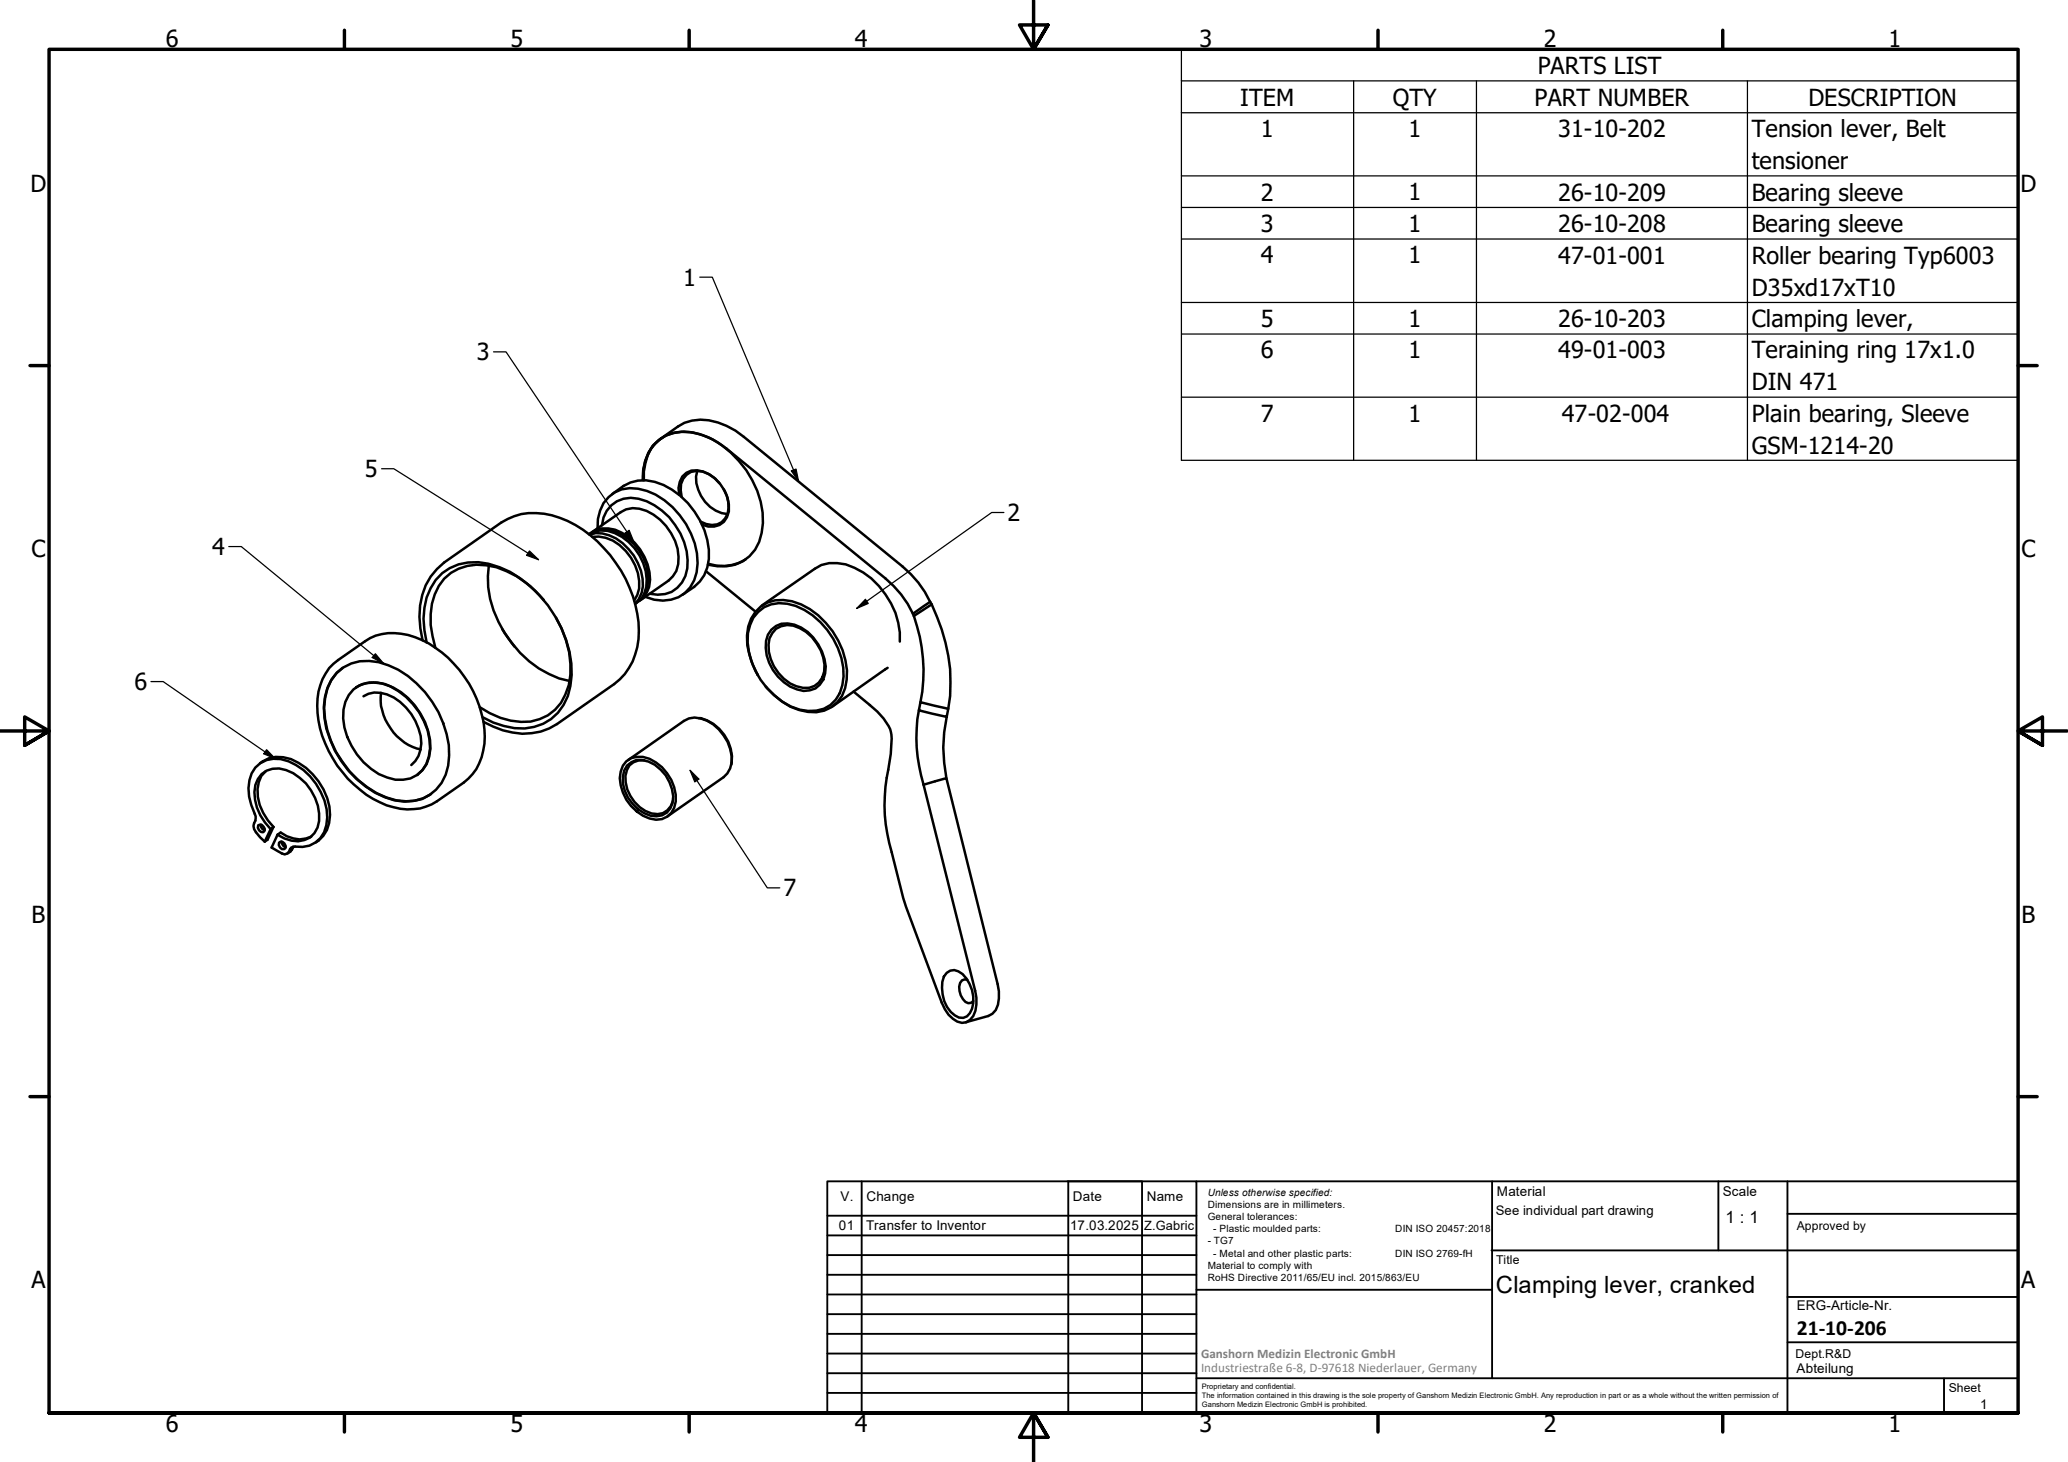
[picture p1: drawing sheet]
<svg xmlns="http://www.w3.org/2000/svg" width="420mm" height="297mm" viewBox="0 0 420 297" stroke-linecap="round" stroke-linejoin="round" font-family="sans-serif">
<!-- layer: Visible (ISO) -->
<g fill="none" stroke="#000" stroke-width=".51">
<path d="M134.2 89.1l3.5-2.4a9.8 9.8 0 0 1 9.9-.2l1.8 1 1.7 1.3 32.3 26.3a20.3 20.3 0 0 1 5.6 7.2M134.3 89.1a9.4 9.4 0 0 0-3.5 8.5M141.7 95.7a7.4 7.4 0 0 0 3.7 8l1.2 .6 1.2 .1M146.2 98.2a5.8 5.8 0 0 0-5.8-2.3 3.6 3.6 0 0 0-2.1 3.7l.2 1.4M147 99.4a6.5 6.5 0 0 1 .8 5 3.2 3.2 0 0 1-4.3 2.1l-1.2-.5M99.3 114.9a20.1 20.1 0 0 0 4.7 15.8 19.4 19.4 0 0 0 11.7 7.7M119.6 108.5a5.5 5.5 0 0 1 5.3-.2 10.8 10.8 0 0 1 6.4 10.9 4.6 4.6 0 0 1-2.3 3.5M119.8 108.6a6.7 6.7 0 0 1 6.7 1.7 11.4 11.4 0 0 1 4.1 8.8l-.2 1.3-.6 1.3-.8 1M120 108.3a6.3 6.3 0 0 1 7.7 .8 10.9 10.9 0 0 1 4.2 10.1l-.5 1.2-.8 1.1-.9 .7M120.3 108.1l5.8-4a5.2 5.2 0 0 1 5.3-.3 11.1 11.1 0 0 1 6.4 10.8l-.4 1.4-.7 1.1-.9 .9-5.8 4M120.3 109.1a8.2 8.2 0 0 1 7.9 4.2 8.8 8.8 0 0 1 1.3 7.6l-.7 1.1M121.4 107.3a7.1 7.1 0 0 1 6.6-8.1 13 13 0 0 1 10.1 5.5 14.6 14.6 0 0 1 3.4 11.6 6.9 6.9 0 0 1-8.6 5.5l-1.8-.5"/>
<path d="M122.1 107.7a8.3 8.3 0 0 1 7.7 4.1 8.5 8.5 0 0 1 1.2 8.6M122.3 106.7a5.9 5.9 0 0 1 7.4-5.4 13.8 13.8 0 0 1 9.9 14.2 6 6 0 0 1-7.6 5.1M124.4 100.4a8.7 8.7 0 0 1 8.6-2.5 16.1 16.1 0 0 1 11 15.7 7.6 7.6 0 0 1-3 5.6l-2.3 1.6M138 100.5a4.3 4.3 0 0 1 1.4-4.4 4.5 4.5 0 0 1 4.7 .3 8.1 8.1 0 0 1 4 7.5 3.7 3.7 0 0 1-5.5 2.7M143.4 116.1l10.1 8.2M143.8 114.7a9 9 0 0 0 8.5-1.7 9.4 9.4 0 0 0 2.7-6.7 19.5 19.5 0 0 0-12.2-17.9 8.5 8.5 0 0 0-11 3.5l-.7 1.7-.4 1.9-.1 2a9.1 9.1 0 0 1 4.5-8.9 11.2 11.2 0 0 1 10.8 1.3l1.7 1.3 32.3 26.3a20.3 20.3 0 0 1 5.6 7.2M151.5 113.7a9 9 0 0 1-7.6 .8M66.9 135.7l1.8-1.6 5.5-3.8a10.9 10.9 0 0 1 10.1-.8 23 23 0 0 1 14.1 18.7 11.8 11.8 0 0 1-4.2 10.8l-5.4 3.8a11.6 11.6 0 0 1-11.6 .2 22.8 22.8 0 0 1-12.7-19.6 12.4 12.4 0 0 1 2.4-7.7zM68.5 136.6a9.4 9.4 0 0 1 10.4-1.4 20.5 20.5 0 0 1 12.3 18.3 8.8 8.8 0 0 1-11.1 9.1 20.3 20.3 0 0 1-13.8-14.6 13.1 13.1 0 0 1 1.1-10zM69.6 135.7a10.5 10.5 0 0 0-3.6 10.4 21 21 0 0 0 12.5 15.9 10 10 0 0 0 9.1-.7M72.3 139.7a7.1 7.1 0 0 1 7.6 0 14.3 14.3 0 0 1 7.5 12.4 6.6 6.6 0 0 1-2.6 5.4M85.9 130.1a15.9 15.9 0 0 1 1.6-13l1.3-1.5 1.4-1.3 11.7-8.1a12.9 12.9 0 0 1 11.8-1 26.1 26.1 0 0 1 16 21.2 14.1 14.1 0 0 1-3.8 11.6l-1.1 1-11.6 8.1a13.1 13.1 0 0 1-13 .5l-2-.9"/>
<path d="M86.7 130.5a15.7 15.7 0 0 1 .8-11 9.9 9.9 0 0 1 11.8-5 22.3 22.3 0 0 1 13.5 10.7 20 20 0 0 1 2.6 16.2 10.1 10.1 0 0 1-13 6.1l-2.2-.7-2.2-1.1M102 127.8l2.5 3.6M110.5 121.9a18.8 18.8 0 0 0-11.7-7 9.3 9.3 0 0 0-11 7.8 17.4 17.4 0 0 0 .7 8.9M113 125.5a19.2 19.2 0 0 1 2.6 13.7 9.4 9.4 0 0 1-11.8 7.2l-2.1-.6-2.2-.9-2-1.2M153.9 137.1a17.5 17.5 0 0 1-2.1-8 7 7 0 0 1 9.1-6.9 16 16 0 0 1 11.1 15.9 6.8 6.8 0 0 1-7.9 6.5 14.2 14.2 0 0 1-8.5-5.1M154.1 124.3a6.9 6.9 0 0 1 7.6-1.2 15.7 15.7 0 0 1 9.7 14.4 7.1 7.1 0 0 1-4 6.5 9.9 9.9 0 0 1-10-2.7 15.3 15.3 0 0 1-5.4-12.7l.4-1.6 .6-1.5zM154.7 123l10.8-7.4a7.6 7.6 0 0 1 8.1-.2 16.4 16.4 0 0 1 9.2 15M156.7 127.9a4.2 4.2 0 0 1 4.7-1 9.9 9.9 0 0 1 6.4 8.5 4.4 4.4 0 0 1-3.3 4.9 7.1 7.1 0 0 1-6.4-2.8 8.4 8.4 0 0 1-2.1-8.5zM157.7 127.7a4.5 4.5 0 0 1 4.8-.1 9.3 9.3 0 0 1 4.9 8.8 3.9 3.9 0 0 1-5.6 3 8.8 8.8 0 0 1-5.5-9.7l.6-1.1zM180.3 135.7l-11.2 7.9M185.5 124.7l.2 .4M185.7 125.1a33.3 33.3 0 0 1 1.3 17.6"/>
<path d="M189 122.3l-3.5 2.4M189 122.3l.3 .5M189.3 122.8a34.9 34.9 0 0 1 3.4 21.2M189.3 122.8l-3.6 2.3M52.8 155.1a6.6 6.6 0 0 1 7.8-.1 13 13 0 0 1 6.5 10.6 6.3 6.3 0 0 1-3 5.6M54 156.7a5.7 5.7 0 0 0-1.6 5.2 11.2 11.2 0 0 0 3.2 6.1M71.8 140.1a6.8 6.8 0 0 1 7.4-.7 14.4 14.4 0 0 1 8.2 12.7 6.4 6.4 0 0 1-4 6.1 8.1 8.1 0 0 1-6.4-.9 14.3 14.3 0 0 1-7.2-13.1l.4-1.6 .7-1.4zM73.9 141.5a6.4 6.4 0 0 1 7.4 1.1 11.7 11.7 0 0 1 4.3 8.5 5.6 5.6 0 0 1-2 4.3M77.4 140.8a11 11 0 0 0 5.6 10.6l2.5 .9M127.3 154.7a4.8 4.8 0 0 1 6 .2 9 9 0 0 1 4 8 3.9 3.9 0 0 1-5.3 3.4 9.1 9.1 0 0 1-6.1-8.2l.2-1.3 .5-1.2zM127.4 155.6a3.6 3.6 0 0 1 4.4-.9 8 8 0 0 1 4.9 8.4 3.7 3.7 0 0 1-5.8 2.1 8 8 0 0 1-4.3-7.4l.2-1.2zM127.6 154.4l11.3-7.9a4.4 4.4 0 0 1 4.7-.1 9.4 9.4 0 0 1 5.1 8.5l-.4 1.2-.5 1-.8 .8-11.4 7.9"/>
<path d="M130.9 154.5a3.3 3.3 0 0 0-3.8 3.2 7.8 7.8 0 0 0 5.3 7.6 3.3 3.3 0 0 0 4.3-2.6M142 145.9a8.4 8.4 0 0 1 6.6 9.4M173.4 140.5l3.3 2.7a12.1 12.1 0 0 1 4.3 5.4l.1 .6a32.3 32.3 0 0 1-1 8.8 32.8 32.8 0 0 0 1.1 15.2l2.9 11.1 7.2 19.4a5.9 5.9 0 0 0 4.2 4.1 2.96 2.96 0 0 0 2.7-2.5l.2-2.6-.3-1.4-10.5-41.9M186.7 144.3a31.7 31.7 0 0 0 .9 15.1M187 142.7l5.7 1.3-.4 1.7-5.6-1.4zM187.6 159.4l4.7-1.3 10.4 41.8a7.7 7.7 0 0 1-.4 5.3l-.7 .8-.8 .4-4.6 1.3M192.3 145.7a29.4 29.4 0 0 0 0 12.4M52.5 167.8l.2-.2a.92 .92 0 0 1 .9 .5 .92 .92 0 0 1-.1 1 1.04 1.04 0 0 1-1-1.3zM53 167.6v.4l.3 .5 .5 .1M55 168.5a9.9 9.9 0 0 1-3.1-9 4.5 4.5 0 0 1 6.2-3.1 10.5 10.5 0 0 1 6.7 10.4 4.4 4.4 0 0 1-5.6 4l-1.4-.4-1.4-.8M55 168.5l-1.2 2.5M55.6 168l-.6 .5"/>
<path d="M55.6 168l-1.2 2.6-.6 .4M56.4 169.6l-1.2 2.6 2.1 1.2a1.11 1.11 0 0 0 1.6-.9l.3-.3 .7-.2a5.3 5.3 0 0 0 6.4-4.3 12 12 0 0 0-4.6-11.3 8.6 8.6 0 0 0-7.5-2 5.5 5.5 0 0 0-3.7 5.7 14.4 14.4 0 0 0 1.4 5.7v.9a1.78 1.78 0 0 0 .1 2.4l1.8 1.9M56.4 169.6l.6-.5a6.1 6.1 0 0 0 6.2 .9M56.7 171.2l.3-.2a1.04 1.04 0 0 1 1 1.3l-.3 .2a.96 .96 0 0 1-1-1.3zM57.2 171l.4 .9 .4 .2M59.6 172a1.95 1.95 0 0 1-1.2 1.4M192.3 197.7a2.25 2.25 0 0 1 3.3 .2 6.9 6.9 0 0 1 1.4 8 1.95 1.95 0 0 1-3 .4 7 7 0 0 1-2.2-7.9zM196.5 199.1l-.5-.1a1.74 1.74 0 0 0-1.1 2.3 3.1 3.1 0 0 0 1.8 2.5h.6l.4-.4"/>
</g>
<!-- layer: Symbol (ISO) -->
<g fill="none" stroke="#000" stroke-width=".25">
<path d="M240 16.4v-6.4h170v6.4M240 16.4h170v6.5M240 16.4v77.1h170v-70.6M275 16.4v77.1M300 16.4v77.1M355 16.4v77.1M240 22.9h170M240 35.7h170M142.2 56.3h2.5l17.5 41.5M240 42.1h170M240 48.6h170M100.3 71.5h2.5l26 38.6"/>
<path d="M240 61.5h170M240 67.9h170M77.5 95.2h2.5l29.4 18.5M160.8 95.7l.9-.4 .5 2.5zM240 80.7h170M46.5 111h2.5l28.9 23.8M107.6 111.9l1.8 1.8-2.4-.9zM127 108.3l.8-.6 1 2.4zM204 104.1h-2.5l-27.4 19.5M30.7 138.5h2.4l22.8 15.7M76.3 132.8l1.6 2-2.3-1.2zM175.8 121.8l.6 .8-2.3 1z"/>
<path d="M54.2 152.3l1.7 1.9-2.3-1.1zM140.2 156.5l1.8 1.8-.8 .6zM140.2 156.5l15.7 23.9h2.5"/>
</g>
<!-- layer: Border (ISO) -->
<g fill="none" stroke="#000" stroke-width=".7">
<path d="M70 6.1v3.9M140 6.1v3.9M210 0v10l-2.9-4.9h5.8l-2.9 4.9 2.9-4.9M280 6.1v3.9M350 6.1v3.9M6.1 74.3h3.9M410 74.3h3.9M0 148.5h10l-5-2.8v5.7l5-2.9-5 2.9M420 148.5h-10l5-2.8v5.7l-5-2.9 5 2.9M6.1 222.8h3.9M410 222.8h3.9M10 287.1v-277.1h400v277.1h-400h400"/>
<path d="M70 287.1v3.8M140 287.1v3.8M212.9 292l-2.9-4.9 2.9 4.9h-5.8l2.9-4.9v9.9M280 287.1v3.8M350 287.1v3.8"/>
</g>
<!-- layer: TitleBlock -->
<g fill="none" stroke="#000" stroke-width=".38">
<path d="M168.1 251h75M168.1 247h75M168.1 255h75M168.1 259h75M175.1 240v47M216.9 240h15M217 240v47M232 240v47M243.1 240.1v46.9h-75v-47h241.9v47.1h-167M303 254h107M303.1 240v40M349.1 240v14"/>
<path d="M363.2 240v47.1M363.2 246.6h46.8M168.1 271h75M168.1 263h75M168.1 267h75M168.1 275h75M168.1 279h75M243.1 262.1h60M363.2 272.7h46.8M363.2 263.5h46.8M168.1 283h75M216.9 287h15"/>
<path d="M243.1 280h166.9M395 280.1v7"/>
</g>
<!-- layer: Symbol (ISO) -->
<path d="M160.8 95.7l.9-.4 .5 2.5zM107.6 111.9l1.8 1.8-2.4-.9zM127 108.3l.8-.6 1 2.4zM76.3 132.8l1.6 2-2.3-1.2zM175.8 121.8l.6 .8-2.3 1zM54.2 152.3l1.7 1.9-2.3-1.1zM140.2 156.5l1.8 1.8-.8 .6z" fill="#000"/>
<g font-size="4.8">
<text x="33.7" y="9.6">6</text>
<text x="103.7" y="9.6">5</text>
<text x="173.7" y="9.6">4</text>
<text x="243.7" y="9.6">3</text>
<text x="313.7" y="9.6">2</text>
<text x="383.7" y="9.6">1</text>
<text x="312.4" y="15">PARTS LIST</text>
<text x="252" y="21.4">ITEM</text>
<text x="283" y="21.4">QTY</text>
<text x="311.8" y="21.4">PART NUMBER</text>
<text x="367.4" y="21.4">DESCRIPTION</text>
<text x="256.2" y="27.9">1</text>
<text x="286.2" y="27.9">1</text>
<text x="316.5" y="27.9">31-10-202</text>
<text x="355.9" y="27.9">Tension lever, Belt</text>
<text x="355.9" y="34.3">tensioner</text>
<text x="6.2" y="38.9">D</text>
<text x="256.2" y="40.8">2</text>
<text x="286.2" y="40.7">1</text>
<text x="316.5" y="40.8">26-10-209</text>
<text x="355.9" y="40.8">Bearing sleeve</text>
<text x="410.5" y="38.9">D</text>
<text x="256.2" y="47.2">3</text>
<text x="286.2" y="47.1">1</text>
<text x="316.5" y="47.2">26-10-208</text>
<text x="355.9" y="47.2">Bearing sleeve</text>
<text x="256.2" y="53.5">4</text>
<text x="286.2" y="53.5">1</text>
<text x="316.5" y="53.6">47-01-001</text>
<text x="355.9" y="53.6">Roller bearing Typ6003</text>
<text x="138.8" y="58">1</text>
<text x="355.9" y="60.1">D35xd17xT10</text>
<text x="256.2" y="66.4">5</text>
<text x="286.2" y="66.4">1</text>
<text x="316.5" y="66.4">26-10-203</text>
<text x="355.9" y="66.5">Clamping lever,</text>
<text x="96.9" y="73.2">3</text>
<text x="256.2" y="72.8">6</text>
<text x="286.2" y="72.8">1</text>
<text x="316.5" y="72.8">49-01-003</text>
<text x="355.9" y="72.8">Teraining ring 17x1.0</text>
<text x="355.9" y="79.3">DIN 471</text>
<text x="256.2" y="85.6">7</text>
<text x="286.2" y="85.6">1</text>
<text x="317.3" y="85.7">47-02-004</text>
<text x="355.9" y="85.7">Plain bearing, Sleeve</text>
<text x="355.9" y="92.2">GSM-1214-20</text>
<text x="74.1" y="97">5</text>
<text x="204.7" y="105.9">2</text>
<text x="6.4" y="113.1">C</text>
<text x="43.1" y="112.8">4</text>
<text x="410.7" y="113.1">C</text>
<text x="27.3" y="140.2">6</text>
<text x="159.2" y="182.1">7</text>
<text x="6.4" y="187.4">B</text>
<text x="410.7" y="187.4">B</text>
<text x="6.4" y="261.7">A</text>
<text x="303.9" y="262.7">Clamping lever, cranked</text>
<text x="410.7" y="261.7">A</text>
<text x="33.7" y="290.9">6</text>
<text x="103.7" y="290.9">5</text>
<text x="173.7" y="290.9">4</text>
<text x="243.7" y="290.9">3</text>
<text x="313.7" y="290.9">2</text>
<text x="383.7" y="290.9">1</text>
</g>
<text font-size="4.4" x="365.1" y="271.2">21-10-206</text>
<text font-size="3.4" x="350.6" y="248.5">1 : 1</text>
<g font-size="2.7">
<text x="170.8" y="244">V.</text>
<text x="176" y="244">Change</text>
<text x="218" y="244">Date</text>
<text x="233" y="244">Name</text>
<text x="304.1" y="243">Material</text>
<text x="350" y="243.1">Scale</text>
<text x="170.4" y="249.9">01</text>
<text x="176" y="249.9">Transfer to Inventor</text>
<text x="217.4" y="250">17.03.2025</text>
<text x="303.9" y="246.8">See individual part drawing</text>
<text x="365.1" y="266.1">ERG-Article-Nr.</text>
<text x="365" y="279">Abteilung</text>
<text x="402.3" y="286.2">1</text>
</g>
<g font-size="2.7" fill="#808080">
<text x="244" y="275.8">Ganshorn Medizin Electronic GmbH</text>
<text x="244" y="278.7">Industriestraße 6-8, D-97618 Niederlauer, Germany</text>
</g>
<text font-size="2.6" x="232.5" y="250">Z.Gabric</text>
<g font-size="2.5">
<text x="365.1" y="249.9">Approved by</text>
<text x="304" y="256.8">Title</text>
<text x="364.8" y="275.8">Dept.R&amp;D</text>
<text x="395.9" y="282.9">Sheet</text>
</g>
<g font-size="2">
<text x="245.4" y="242.9">Unless otherwise specified:</text>
<text x="245.4" y="245.4">Dimensions are in millimeters.</text>
<text x="245.4" y="247.9">General tolerances:</text>
<text x="246.5" y="250.4">- Plastic moulded parts:</text>
<text x="283.5" y="250.4">DIN ISO 20457:2018</text>
<text x="245.4" y="252.8">- TG7</text>
<text x="245.4" y="257.9">Material to comply with</text>
<text x="246.5" y="255.4">- Metal and other plastic parts:</text>
<text x="283.5" y="255.4">DIN ISO 2769-fH</text>
<text x="245.4" y="260.3">RoHS Directive 2011/65/EU incl. 2015/863/EU</text>
</g>
<g font-size="1.5">
<text x="244.2" y="282.2">Proprietary and confidential.</text>
<text x="244.2" y="284">The information contained in this drawing is the sole property of Ganshorn Medizin Electronic GmbH. Any reproduction in part or as a whole without the written permission of</text>
<text x="244.2" y="285.8">Ganshorn Medizin Electronic GmbH is prohibited.</text>
</g>
</svg>
